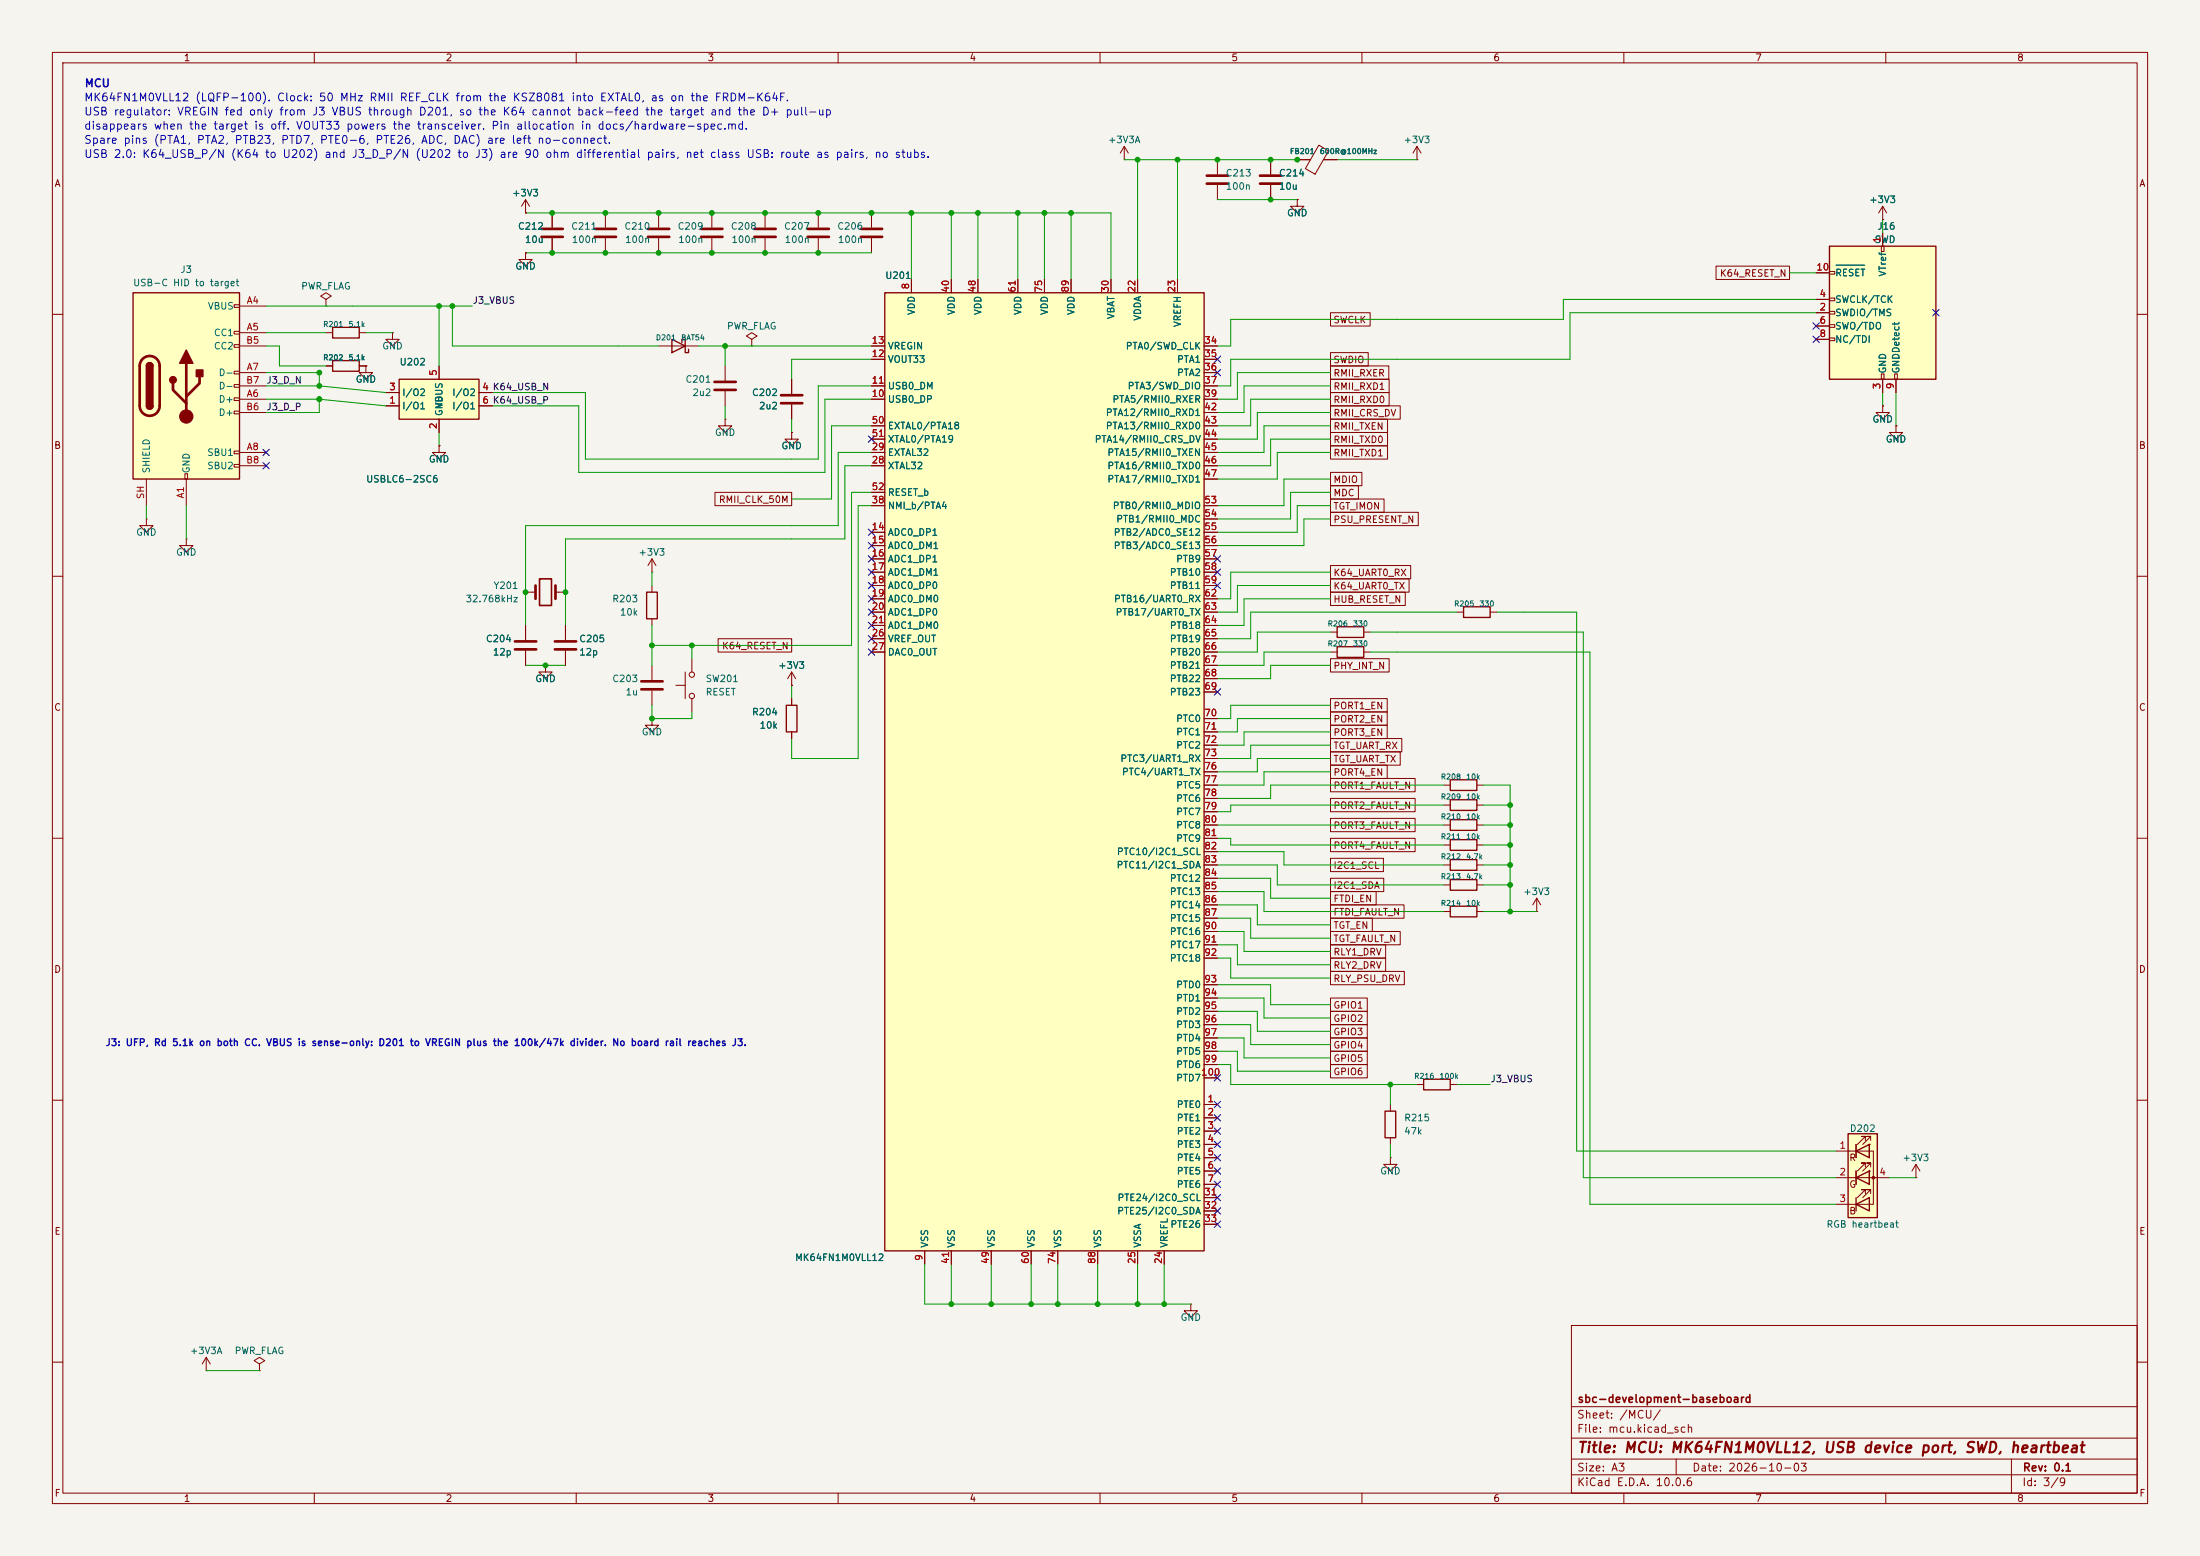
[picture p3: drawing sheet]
<svg xmlns="http://www.w3.org/2000/svg" width="420mm" height="297mm" viewBox="0 0 420 297" stroke-linecap="round" stroke-linejoin="round" font-family="sans-serif">
<path d="M0 0h420v297h-420z" fill="#f5f4ef" stroke="#f5f4ef" stroke-width=".19"/>
<g fill="none" stroke="#840000" stroke-width=".19">
<path d="M10 10h400v277h-400zM12 12h396v273h-396zM60 10v2M110 10v2M160 10v2M210 10v2M260 10v2M310 10v2M360 10v2M100.3 38.1l-.7 1.3M100.3 38.1l.8 1.3M100.3 38.1v2.5"/>
<path d="M214.6 30.5h.1M214.6 27.9l-.7 1.3M214.6 27.9l.8 1.3M214.6 27.9v2.6M100.3 40.6h.1M105.4 40.6v2.8M105.4 45.5v2.8M115.6 40.6v2.8M115.6 45.5v2.8M125.7 40.6v2.8M125.7 45.5v2.8M135.9 40.6v2.8"/>
<path d="M135.9 45.5v2.8M146 40.6v2.8M146 45.5v2.8M156.2 40.6v2.8M156.2 45.5v2.8M166.4 40.6v2.8M166.4 45.5v2.8M10 60h2M359.4 77.5v1.2h1.3l-1.3 1.3-1.3-1.3h1.3M359.4 77.5h.1M408 60h2M83.8 85.1v1.3h1.3l-1.3 1.2-1.3-1.2h1.3"/>
<path d="M83.8 85.1h.1M10 110h2M100.3 113h1.9M106 113h1.9M124.5 111.8v1.2M124.5 118.1v1.3M408 110h2M10 160h2M408 160h2M10 210h2M408 210h2M300 253h108v32h-108z"/>
<path d="M10 260h2M300 278.5h108M300 274.5h108M300 268.5h108M320 278.5v3M384 278.5v6.5M408 260h2M60 285v2M110 285v2M160 285v2M210 285v2M260 285v2"/>
<path d="M300 281.5h108M310 285v2M360 285v2"/>
</g>
<g fill="none" stroke="#840000" stroke-width=".51">
<path d="M103.4 43.7h4M103.4 45.2h4M113.5 43.7h4.1M113.5 45.2h4.1M123.7 43.7h4.1M123.7 45.2h4.1M133.9 43.7h4M133.9 45.2h4M144 43.7h4.1M144 45.2h4.1M154.2 43.7h4M154.2 45.2h4"/>
<path d="M164.3 43.7h4.1M164.3 45.2h4.1M102.2 111.8v2.5M106 111.8v2.5"/>
</g>
<path d="M123.4 113h2.1v5.1h-2.1z" fill="none" stroke="#840000" stroke-width=".25"/>
<path d="M103 110.5h2.3v5.1h-2.3z" fill="none" stroke="#840000" stroke-width=".3"/>
<path d="M349.2 47h20.4v25.4h-20.4z" fill="#ffffc2"/>
<path d="M349.2 47h20.4v25.4h-20.4z" fill="none" stroke="#840000" stroke-width=".25"/>
<g fill="none" stroke="#840000" stroke-width=".19">
<path d="M346.7 59.7h2.5M346.7 57.2h2.5M346.7 52.1h2.5M349.2 56.9h1.1v.5h-1.1zM349.2 51.8h1.1v.5h-1.1zM349.2 59.4h1.1v.5h-1.1zM359.2 47h.5v1h-.5zM359.4 44.5v2.5M346.7 62.2h2.5M346.7 64.8h2.5M349.2 62h1.1v.5h-1.1zM349.2 64.5h1.1v.5h-1.1z"/>
<path d="M359.2 71.4h.5v1h-.5zM359.4 72.4v2.5M361.7 71.4h.5v1h-.5zM361.9 72.4v2.5"/>
</g>
<path d="M350.5 50.6h5.5" fill="none" stroke="#006464" stroke-width=".19"/>
<path d="M76.2 72.4h15.2v7.6h-15.2z" fill="#ffffc2"/>
<path d="M76.2 72.4h15.2v7.6h-15.2zM128.3 64.8l2.5 1.2-2.5 1.3zM130.2 65.4v-.6h.6v2.5h.6v-.6M255.3 119.6h5v2.1h-5zM150.1 134.6h2v5.1h-2zM255.3 123.4h5v2.1h-5zM276.9 152.7h5v2h-5zM271.8 206h5.1v2h-5.1z" fill="none" stroke="#840000" stroke-width=".25"/>
<g fill="none" stroke="#840000" stroke-width=".19">
<path d="M232.4 30.5v2.8M232.4 35.3v2.8M242.6 30.5v2.8M242.6 35.3v2.8M247.6 38.1v1.3h1.3l-1.3 1.2-1.2-1.2h1.2M247.6 38.1h.1M247.6 30.5h2.6M251.8 27.7l1.8 1.1-2.5 4.4-1.9-1zM252.7 30.5h2.6M270.5 30.5h.1M270.5 27.9l-.8 1.3M270.5 27.9l.8 1.3"/>
<path d="M270.5 27.9v2.6M359.4 39.4l-.8 1.2M359.4 39.4l.8 1.2M359.4 39.4v2.5M100.3 48.3v1.2h1.3l-1.3 1.3-1.2-1.3h1.2M100.3 48.3h.1M359.4 41.9h.1M73.7 77.5h2.5M73.7 74.9h2.5M83.8 69.9v2.5M91.4 77.5h2.6M91.4 74.9h2.6"/>
<path d="M125.7 66h7.6M138.4 69.9v2.7M138.4 74.7v2.8M143.5 64.8l1-.7-1-.6-1 .6 1 .7v1.2M143.5 66h.1M151.1 72.4v2.8M151.1 77.2v2.8M27.9 99.1v1.2h1.3l-1.3 1.3-1.2-1.3h1.2M27.9 99.1h.1M83.8 80v2.6M138.4 80v1.3h1.3l-1.3 1.3-1.2-1.3h1.2M138.4 80h.1"/>
<path d="M151.1 82.6v1.2h1.3l-1.3 1.3-1.2-1.3h1.2M151.1 82.6h.1M361.9 81.3v1.3h1.3l-1.3 1.2-1.2-1.2h1.2M361.9 81.3h.1M35.6 102.9v1.2h1.2l-1.2 1.3-1.3-1.3h1.3M35.6 102.9h.1M124.5 109.2h.1M124.5 106.7l-.8 1.3M124.5 106.7l.7 1.3M124.5 106.7v2.5M104.1 127v1.3h1.3l-1.3 1.2-1.2-1.2h1.2M104.1 127h.1"/>
<path d="M124.5 137.2v1.2h1.2l-1.2 1.3-1.3-1.3h1.3M124.5 137.2h.1M124.5 127v2.8M124.5 131.8v2.8M129 130.8h1.8M130.8 128.3v5.1M132.1 125.7v2.6M132.1 133.4v2.5M151.1 130.8h.1M151.1 128.3l-.7 1.2M151.1 128.3l.8 1.2M151.1 128.3v2.5"/>
<path d="M151.1 133.4v1.2M151.1 139.7v1.3M254 124.5h1.3M254 120.7h1.3M260.3 124.5h1.3M260.3 120.7h1.3M275.6 153.7h1.3M281.9 153.7h1.3M270.5 207h1.3M276.9 207h1.2M39.4 259.1l-.8 1.2M39.4 259.1l.7 1.2"/>
<path d="M39.4 259.1v2.5M39.4 261.6h.1M49.5 260.3l1-.6-1-.6-1 .6 1 .6v1.3M49.5 261.6h.1"/>
<circle cx="132.1" cy="128.8" r=".51"/>
<circle cx="132.1" cy="132.8" r=".51"/>
</g>
<path d="M230.4 33.5h4M230.4 35.1h4M240.5 33.5h4.1M240.5 35.1h4.1M136.4 72.9h4.1M136.4 74.4h4.1M149.1 75.4h4.1M149.1 77h4.1M122.4 130h4.1M122.4 131.6h4.1" fill="none" stroke="#840000" stroke-width=".51"/>
<path d="M25.4 55.9h20.3v35.5h-20.3z" fill="#ffffc2"/>
<g fill="none" stroke="#840000" stroke-width=".19">
<path d="M44.7 58.2h1v.5h-1zM45.7 58.4h5.1M44.7 63.2h1v.6h-1zM44.7 65.8h1v.5h-1zM44.7 70.9h1v.5h-1zM44.7 73.4h1v.5h-1zM44.7 75.9h1v.6h-1zM44.7 78.5h1v.5h-1zM45.7 63.5h5.1M45.7 76.2h5.1M45.7 71.1h5.1M45.7 66h5.1"/>
<path d="M45.7 78.7h5.1M45.7 73.7h5.1M62.2 69.9h1.3M68.6 69.9h1.2M69.8 69.9v1.2h1.3l-1.3 1.3-1.2-1.3h1.2M69.8 69.9h.1M27.9 91.4v5.1M35.3 90.4h.5v1h-.5zM35.6 91.4v5.1M44.7 86.1h1v.5h-1zM44.7 88.6h1v.6h-1zM45.7 86.4h5.1"/>
<path d="M45.7 88.9h5.1M275.6 174h1.3M275.6 168.9h1.3M281.9 174h1.3M281.9 168.9h1.3M293.4 174h.1M293.4 171.5l-.8 1.2M293.4 171.5l.7 1.2M293.4 171.5v2.5M365.8 224.8h.1M365.8 222.2l-.8 1.3M365.8 222.2l.7 1.3"/>
<path d="M365.8 222.2v2.6M227.3 248.9v1.3h1.3l-1.3 1.3-1.2-1.3h1.2M227.3 248.9h.1"/>
</g>
<path d="M25.4 55.9h20.3v35.5h-20.3zM27.9 69.9a.64 .64 0 0 1 .7-.7 .64 .64 0 0 1 .6 .7M27.9 77.5a.64 .64 0 0 0 .7 .6 .64 .64 0 0 0 .6-.6M63.5 68.8h5.1v2.1h-5.1zM276.9 173h5v2h-5zM276.9 167.9h5v2h-5z" fill="none" stroke="#840000" stroke-width=".25"/>
<path d="M27.2 68.5a1.9 1.9 0 0 1 2.1-.4 1.9 1.9 0 0 1 1.2 1.8v7.6a1.91 1.91 0 0 1-1.9 1.9 1.91 1.91 0 0 1-1.9-1.9v-7.8l.1-.6zM33 73.2v1.2l2.6 2.6M35.6 69.3v10.2M38.1 71.9v1.3l-2.5 2.5" fill="none" stroke="#840000" stroke-width=".51"/>
<g fill="#840000" stroke="#840000" stroke-width=".25">
<path d="M27.9 69.9h1.3v7.6h-1.3z"/>
<path d="M28.1 69.4a.64 .64 0 0 1 .7-.1 .64 .64 0 0 1 .4 .6h-1.3z"/>
<path d="M27.9 77.5h1.3a.64 .64 0 0 1-.6 .6 .64 .64 0 0 1-.7-.6z"/>
<path d="M35.6 66.8l1.2 2.5h-2.5z"/>
<path d="M37.5 70.6h1.2v1.3h-1.2z"/>
<circle cx="33" cy="72.5" r=".63"/>
</g>
<circle cx="35.6" cy="79.5" r="1.27" fill="#840000" stroke="#840000" stroke-width=".19"/>
<path d="M352.8 216.4h5.6v16h-5.6z" fill="#ffffc2"/>
<path d="M276.9 156.5h5v2h-5zM276.9 160.3h5v2h-5zM276.9 164.1h5v2h-5zM264.4 212.1h2v5.1h-2zM352.8 216.4h5.6v16h-5.6zM354.3 219.7l2.6-1.3v2.6zM354.3 218.4v2.6M354.3 224.8l2.6-1.3v2.6zM354.3 229.9l2.6-1.3v2.5zM354.3 223.5v2.6M354.3 228.6v2.5" fill="none" stroke="#840000" stroke-width=".25"/>
<g fill="none" stroke="#840000" stroke-width=".19">
<path d="M74.9 63.5v1.3h1.3l-1.3 1.2-1.2-1.2h1.2M74.9 63.5h.1M107.9 119.4v2.8M107.9 124.2v2.8M275.6 157.5h1.3M281.9 157.5h1.3M275.6 161.3h1.3M275.6 165.1h1.3M281.9 161.3h1.3M281.9 165.1h1.3M265.4 210.8v1.3M265.4 217.2v1.2"/>
<path d="M350.5 219.7h7.1v10.2h-7.1M354.3 218.4v2.6M356.1 217.7v-.8h-.8h.8l-1.5 1.5M356.9 218.4h.1M356.9 218.4v2.6zM357.1 217.7v-.8h-.7h.7l-1.5 1.5M265.4 221v1.2h1.3l-1.3 1.3-1.2-1.3h1.2M265.4 221h.1M350.5 224.8h10.2M354.3 223.5v2.6M356.1 222.8v-.8h-.8h.8l-1.5 1.5M356.1 227.8v-.7h-.8h.8l-1.5 1.5"/>
<path d="M356.9 223.5h.1M356.9 223.5v2.6zM357.1 222.8v-.8h-.7h.7l-1.5 1.5M357.1 227.8v-.7h-.7h.7l-1.5 1.5"/>
</g>
<circle cx="357.6" cy="224.8" r=".25" fill="#840000" stroke="#840000" stroke-width=".19"/>
<path d="M105.9 122.4h4.1M105.9 124h4.1" fill="none" stroke="#840000" stroke-width=".51"/>
<path d="M168.9 55.9h61v182.9h-61z" fill="#ffffc2"/>
<path d="M168.9 55.9h61v182.9h-61zM63.5 62.5h5.1v2h-5.1zM279.4 115.8h5.1v2.1h-5.1zM276.9 148.8h5v2.1h-5z" fill="none" stroke="#840000" stroke-width=".25"/>
<g fill="none" stroke="#840000" stroke-width=".19">
<path d="M242.6 30.5v2.8M242.6 35.3v2.8M247.6 38.1h.1M247.6 30.5h2.6M252.7 30.5h2.6M62.2 57.2l1-.7-1-.6-1 .6 1 .7v1.2M62.2 58.4h.1M100.3 48.3h.1M100.3 40.6h.1M105.4 40.6v2.8M105.4 45.5v2.8M174 53.3v2.6"/>
<path d="M181.6 53.3v2.6M186.7 53.3v2.6M194.3 53.3v2.6M199.4 53.3v2.6M204.5 53.3v2.6M212.1 53.3v2.6M217.2 53.3v2.6M224.8 53.3v2.6M254 59.7h7.6v2.5h-7.6zM327.6 50.8h14v2.5h-14zM346.7 59.7h2.5M346.7 57.2h2.5"/>
<path d="M346.7 52.1h2.5M359.4 41.9h.1M359.4 44.5v2.5M62.2 63.5h1.3M62.2 69.9h1.3M68.6 63.5h1.2M68.6 69.9h1.2M69.8 69.9h.1M73.7 77.5h2.5M73.7 74.9h2.5M83.8 69.9v2.5M91.4 77.5h2.6"/>
<path d="M91.4 74.9h2.6M151.1 72.4v2.8M151.1 77.2v2.8M166.4 76.2h2.5M166.4 73.7h2.5M166.4 68.6h2.5M166.4 66h2.5M229.9 76.2h2.5M229.9 73.7h2.5M229.9 68.6h2.5M229.9 66h2.5M229.9 71.1h2.5"/>
<path d="M229.9 78.7h2.5M254 67.3h7.2v2.6h-7.2zM254 69.8h11.1v2.6h-11.1zM254 77.5h13.3v2.5h-13.3zM254 74.9h11.2v2.6h-11.2zM254 72.4h11.2v2.5h-11.2zM346.7 62.2h2.5M346.7 64.8h2.5M359.4 77.5h.1M359.4 72.4v2.5M361.9 72.4v2.5M83.8 85.1h.1"/>
<path d="M83.8 80v2.6M136.5 94h14.6v2.5h-14.6zM151.1 82.6h.1M166.4 88.9h2.5M166.4 86.4h2.5M166.4 96.5h2.5M166.4 81.3h2.5M166.4 83.8h2.5M166.4 94h2.5M229.9 88.9h2.5M229.9 86.4h2.5M229.9 96.5h2.5"/>
<path d="M229.9 81.3h2.5M229.9 83.8h2.5M229.9 91.4h2.5M229.9 99.1h2.5M254 90.2h6v2.5h-6zM254 85.1h10.9v2.5h-10.9zM254 92.7h5.3v2.6h-5.3zM254 82.5h10.9v2.6h-10.9zM254 80h10.9v2.6h-10.9zM254 97.8h16.8v2.5h-16.8zM254 95.2h10.2v2.6h-10.2zM361.9 81.3h.1"/>
<path d="M100.3 119.4v2.8M107.9 119.4v2.8M166.4 101.6h2.5M166.4 104.1h2.5M166.4 106.7h2.5M166.4 109.2h2.5M166.4 111.8h2.5M166.4 114.3h2.5M166.4 116.8h2.5M166.4 119.4h2.5M229.9 101.6h2.5M229.9 104.1h2.5"/>
<path d="M229.9 106.7h2.5M229.9 109.2h2.5M229.9 111.8h2.5M229.9 114.3h2.5M229.9 116.8h2.5M229.9 119.4h2.5M254 113h14.3v2.6h-14.3zM254 107.9h15.3v2.6h-15.3zM254 110.5h15v2.5h-15zM278.1 116.8h1.3M284.5 116.8h1.2M100.3 124.2v2.8"/>
<path d="M104.1 127h.1M107.9 124.2v2.8M137.1 121.9h14v2.6h-14zM151.1 130.8h.1M151.1 133.4v1.2M151.1 139.7v1.3M166.4 121.9h2.5M166.4 124.5h2.5M229.9 121.9h2.5M229.9 124.5h2.5M229.9 127h2.5M229.9 129.5h2.5"/>
<path d="M229.9 132.1h2.5M229.9 137.2h2.5M229.9 139.7h2.5M254 135.9h10.8v2.5h-10.8zM254 133.3h10.8v2.6h-10.8zM254 125.7h11.2v2.6h-11.2zM254 138.4h10.8v2.6h-10.8zM229.9 142.2h2.5M229.9 144.8h2.5M229.9 147.3h2.5M229.9 149.9h2.5M229.9 152.4h2.5"/>
<path d="M229.9 154.9h2.5M229.9 157.5h2.5M254 143.5h13.3v2.6h-13.3zM254 141h13.6v2.5h-13.6zM254 146h10.8v2.6h-10.8zM254 148.6h16.2v2.5h-16.2zM254 156.2h16.2v2.6h-16.2zM254 152.4h16.2v2.5h-16.2zM275.6 149.9h1.3M281.9 149.9h1.3M229.9 160h2.5M229.9 162.6h2.5"/>
<path d="M229.9 165.1h2.5M229.9 167.6h2.5M229.9 170.2h2.5M229.9 172.7h2.5M229.9 175.3h2.5M229.9 177.8h2.5M254 175.3h8v2.5h-8zM254 167.6h10.2v2.6h-10.2zM254 170.2h8.7v2.5h-8.7zM254 172.7h14v2.6h-14zM254 177.8h13.3v2.5h-13.3zM254 160h16.2v2.6h-16.2z"/>
<path d="M254 163.8h10.1v2.6h-10.1zM229.9 180.3h2.5M229.9 182.9h2.5M229.9 188h2.5M229.9 190.5h2.5M229.9 193h2.5M229.9 195.6h2.5M229.9 198.1h2.5M254 190.5h7v2.5h-7zM254 193h7v2.6h-7zM254 185.4h14.1v2.6h-14.1zM254 182.9h10.5v2.5h-10.5z"/>
<path d="M254 195.6h7v2.5h-7zM254 198.1h7v2.6h-7zM254 180.3h10.5v2.6h-10.5zM229.9 210.8h2.5M229.9 213.4h2.5M229.9 215.9h2.5M229.9 218.4h2.5M229.9 200.7h2.5M229.9 203.2h2.5M229.9 205.7h2.5M254 200.7h7v2.5h-7zM254 203.2h7v2.5h-7z"/>
<path d="M176.5 238.8v2.5M181.6 238.8v2.5M189.2 238.8v2.5M196.8 238.8v2.5M201.9 238.8v2.5M209.5 238.8v2.5M217.2 238.8v2.5M222.2 238.8v2.5M229.9 221h2.5M229.9 223.5h2.5M229.9 226.1h2.5M229.9 228.6h2.5"/>
<path d="M229.9 231.1h2.5M229.9 233.7h2.5"/>
</g>
<path d="M98.3 122.4h4.1M98.3 124h4.1" fill="none" stroke="#840000" stroke-width=".51"/>
<g fill="none" stroke="#009600" stroke-width=".19">
<path d="M214.6 30.5h33M217.2 30.5v22.8M224.8 30.5v22.8M232.4 38.1h15.2M255.3 30.5h15.2M50.8 58.4h39.4M83.8 58.4v11.5M86.4 58.4v7.6h39.3M100.3 40.6h111.8v12.7M100.3 48.3h66.1M174 40.6v12.7M181.6 40.6v12.7"/>
<path d="M186.7 40.6v12.7M194.3 40.6v12.7M199.4 40.6v12.7M204.5 40.6v12.7M341.6 52.1h5.1M346.7 57.2h-48.3v3.8h-63.5v5h-2.5M346.7 59.7h-47v8.9h-64.8v5.1h-2.5M359.4 41.9v2.6M50.8 73.7h10.2M50.8 66h2.5v3.9h8.9M50.8 76.2h10.2M50.8 71.1h10.2v2.6"/>
<path d="M50.8 63.5h11.4M61 76.2v2.5h-10.2M61 76.2l12.7 1.3M61 73.7l12.7 1.2M69.8 63.5h5.1M133.3 66h33.1M138.4 66v3.9M138.4 77.5v2.5M166.4 68.6h-15.3v3.8M166.4 73.7h-10.2v13.9h-44.4v-12.7h-17.8M166.4 76.2h-8.9v14h-47v-12.7h-16.5M254 73.7h-16.5v5h-5.1"/>
<path d="M254 71.1h-17.8v5.1h-3.8M254 78.7h-14v5.1h-7.6M254 76.2h-15.2v5.1h-6.4M359.4 74.9v2.6M361.9 74.9v6.4M27.9 96.5v2.6M35.6 96.5v6.4M83.8 82.6v2.5M151.1 80v2.6M166.4 96.5h-2.6v48.3h-12.7v-3.8M166.4 94h-3.8v29.2h-38.1M166.4 81.3h-7.7v14h-7.6"/>
<path d="M166.4 86.4h-6.4v13.9h-59.7v19.1M166.4 88.9h-5.1v14h-53.4v16.5M254 86.4h-10.2v5h-11.4M254 81.3h-12.7v5.1h-8.9M254 91.4h-8.9v5.1h-12.7M254 83.8h-11.4v5.1h-10.2M254 94h-7.6v5.1h-14M254 99.1h-5.1v5h-16.5M254 96.5h-6.4v5.1h-15.2M124.5 109.2v2.6M124.5 119.4v7.6M254 109.2h-19.1v5.1h-2.5"/>
<path d="M254 111.8h-17.8v5h-3.8M254 114.3h-16.5v5.1h-5.1M278.1 116.8h-39.3v5.1h-6.4M285.7 116.8h15.3v102.9h49.5M100.3 127h7.6M124.5 134.6v2.6h7.6v-1.3M132.1 123.2v2.5M151.1 130.8v2.6M254 124.5h-12.7v2.5h-8.9M254 134.6h-19.1v2.6h-2.5M254 137.2h-17.8v2.5h-3.8M254 120.7h-14v3.8h-7.6"/>
<path d="M254 127h-11.4v2.5h-10.2M254 139.7h-16.5v2.5h-5.1M261.6 120.7h40.7v104.1h48.2M261.6 124.5h41.9v105.4h47M232.4 157.5h43.2M254 147.3h-12.7v2.6h-8.9M254 144.8h-14v2.5h-7.6M254 142.2h-15.2v2.6h-6.4M275.6 149.9h-33v2.5h-10.2M275.6 153.7h-40.7v1.2h-2.5M283.2 157.5h5.1M283.2 153.7h5.1"/>
<path d="M283.2 149.9h5.1v24.1M232.4 162.6h12.7v2.5h30.5M232.4 165.1h11.4v3.8h31.8M232.4 170.2h8.9v3.8h34.3M232.4 160h2.5v1.3h40.7M232.4 175.3h6.4v3.8h15.2M232.4 172.7h7.6v3.8h14M232.4 167.6h10.2v3.9h11.4M232.4 177.8h5.1v3.8h16.5M283.2 165.1h5.1M283.2 161.3h5.1M283.2 174h10.2"/>
<path d="M283.2 168.9h5.1M232.4 190.5h8.9v3.8h12.7M232.4 182.9h2.5v3.8h19.1M232.4 180.3h3.8v3.9h17.8M232.4 193h7.6v3.9h14M232.4 188h10.2v3.8h11.4M232.4 195.6h6.4v3.8h15.2M232.4 198.1h5.1v3.8h16.5M232.4 203.2h2.5v3.8h35.6M232.4 200.7h3.8v3.8h17.8M265.4 207v3.8M265.4 218.4v2.6"/>
<path d="M278.1 207h6.4M360.7 224.8h5.1M176.5 241.3v7.6h50.8M181.6 241.3v7.6M189.2 241.3v7.6M196.8 241.3v7.6M201.9 241.3v7.6M209.5 241.3v7.6M217.2 241.3v7.6M222.2 241.3v7.6M39.4 261.6h10.1"/>
</g>
<g fill="none" stroke="#000084" stroke-width=".19">
<path d="M369 59.1l1.2 1.2M370.2 59.1l-1.2 1.2M231.8 68l1.2 1.2M231.8 70.5l1.2 1.2M233 68l-1.2 1.2M233 70.5l-1.2 1.2M346.1 61.6l1.2 1.2M346.1 64.2l1.2 1.2M347.3 61.6l-1.2 1.2M347.3 64.2l-1.2 1.2M50.2 85.8l1.2 1.2M50.2 88.3l1.2 1.2"/>
<path d="M51.4 85.8l-1.2 1.2M51.4 88.3l-1.2 1.2M165.8 83.2l1.2 1.2M167 83.2l-1.2 1.2M165.8 101l1.2 1.2M165.8 118.8l1.2 1.2M165.8 106.1l1.2 1.2M165.8 103.5l1.2 1.2M165.8 111.2l1.2 1.2M165.8 113.7l1.2 1.2M165.8 116.2l1.2 1.2M165.8 108.6l1.2 1.2"/>
<path d="M167 101l-1.2 1.2M167 118.8l-1.2 1.2M167 106.1l-1.2 1.2M167 103.5l-1.2 1.2M167 111.2l-1.2 1.2M167 113.7l-1.2 1.2M167 116.2l-1.2 1.2M167 108.6l-1.2 1.2M231.8 111.2l1.2 1.2M231.8 108.6l1.2 1.2M231.8 106.1l1.2 1.2M233 111.2l-1.2 1.2"/>
<path d="M233 108.6l-1.2 1.2M233 106.1l-1.2 1.2M165.8 123.9l1.2 1.2M165.8 121.3l1.2 1.2M167 123.9l-1.2 1.2M167 121.3l-1.2 1.2M231.8 131.5l1.2 1.2M233 131.5l-1.2 1.2M231.8 205.1l1.2 1.2M231.8 217.8l1.2 1.2M231.8 215.3l1.2 1.2M231.8 212.8l1.2 1.2"/>
<path d="M231.8 210.2l1.2 1.2M233 205.1l-1.2 1.2M233 217.8l-1.2 1.2M233 215.3l-1.2 1.2M233 212.8l-1.2 1.2M233 210.2l-1.2 1.2M231.8 222.9l1.2 1.2M231.8 220.4l1.2 1.2M231.8 230.5l1.2 1.2M231.8 228l1.2 1.2M231.8 233.1l1.2 1.2M231.8 225.5l1.2 1.2"/>
<path d="M233 222.9l-1.2 1.2M233 220.4l-1.2 1.2M233 230.5l-1.2 1.2M233 228l-1.2 1.2M233 233.1l-1.2 1.2M233 225.5l-1.2 1.2"/>
</g>
<path d="M350.5 50.6h5.5" fill="none" stroke="#006464" stroke-width=".19"/>
<g fill="#009600" stroke="#009600" stroke-width=".19">
<circle cx="83.8" cy="58.4" r=".46"/>
<circle cx="166.4" cy="40.6" r=".46"/>
<circle cx="156.2" cy="40.6" r=".46"/>
<circle cx="146" cy="40.6" r=".46"/>
<circle cx="86.4" cy="58.4" r=".46"/>
<circle cx="138.4" cy="66" r=".46"/>
<circle cx="61" cy="73.7" r=".46"/>
<circle cx="61" cy="71.1" r=".46"/>
<circle cx="61" cy="76.2" r=".46"/>
<circle cx="104.1" cy="127" r=".46"/>
<circle cx="132.1" cy="123.2" r=".46"/>
<circle cx="100.3" cy="113" r=".46"/>
<circle cx="107.9" cy="113" r=".46"/>
<circle cx="124.5" cy="123.2" r=".46"/>
<circle cx="124.5" cy="137.2" r=".46"/>
<circle cx="105.4" cy="48.3" r=".46"/>
<circle cx="115.6" cy="48.3" r=".46"/>
<circle cx="125.7" cy="40.6" r=".46"/>
<circle cx="125.7" cy="48.3" r=".46"/>
<circle cx="115.6" cy="40.6" r=".46"/>
<circle cx="105.4" cy="40.6" r=".46"/>
<circle cx="135.9" cy="40.6" r=".46"/>
<circle cx="135.9" cy="48.3" r=".46"/>
<circle cx="146" cy="48.3" r=".46"/>
<circle cx="156.2" cy="48.3" r=".46"/>
<circle cx="199.4" cy="40.6" r=".46"/>
<circle cx="204.5" cy="40.6" r=".46"/>
<circle cx="194.3" cy="40.6" r=".46"/>
<circle cx="174" cy="40.6" r=".46"/>
<circle cx="181.6" cy="40.6" r=".46"/>
<circle cx="186.7" cy="40.6" r=".46"/>
<circle cx="217.2" cy="30.5" r=".46"/>
<circle cx="181.6" cy="248.9" r=".46"/>
<circle cx="189.2" cy="248.9" r=".46"/>
<circle cx="196.8" cy="248.9" r=".46"/>
<circle cx="201.9" cy="248.9" r=".46"/>
<circle cx="209.5" cy="248.9" r=".46"/>
<circle cx="217.2" cy="248.9" r=".46"/>
<circle cx="222.2" cy="248.9" r=".46"/>
<circle cx="288.3" cy="168.9" r=".46"/>
<circle cx="288.3" cy="174" r=".46"/>
<circle cx="265.4" cy="207" r=".46"/>
<circle cx="242.6" cy="38.1" r=".46"/>
<circle cx="247.6" cy="30.5" r=".46"/>
<circle cx="232.4" cy="30.5" r=".46"/>
<circle cx="242.6" cy="30.5" r=".46"/>
<circle cx="224.8" cy="30.5" r=".46"/>
<circle cx="288.3" cy="153.7" r=".46"/>
<circle cx="288.3" cy="157.5" r=".46"/>
<circle cx="288.3" cy="161.3" r=".46"/>
<circle cx="288.3" cy="165.1" r=".46"/>
</g>
<text font-size="2" fill="#840000" x="301" y="277.8">Title: MCU: MK64FN1M0VLL12, USB device port, SWD, heartbeat</text>
<g font-size="1.5" fill="#0000c2">
<text x="16" y="17">MCU</text>
<text x="16" y="22.4">USB regulator: VREGIN fed only from J3 VBUS through D201, so the K64 cannot back-feed the target and the D+ pull-up</text>
<text x="16" y="19.7">MK64FN1M0VLL12 (LQFP-100). Clock: 50 MHz RMII REF_CLK from the KSZ8081 into EXTAL0, as on the FRDM-K64F.</text>
<text x="16" y="27.8">Spare pins (PTA1, PTA2, PTB23, PTD7, PTE0-6, PTE26, ADC, DAC) are left no-connect.</text>
<text x="16" y="25.1">disappears when the target is off. VOUT33 powers the transceiver. Pin allocation in docs/hardware-spec.md.</text>
<text x="16" y="30.5">USB 2.0: K64_USB_P/N (K64 to U202) and J3_D_P/N (U202 to J3) are 90 ohm differential pairs, net class USB: route as pairs, no stubs.</text>
</g>
<g font-size="1.5" fill="#840000">
<text x="301" y="268.1">sbc-development-baseboard</text>
<text x="300.9" y="273.8">File: mcu.kicad_sch</text>
<text x="300.9" y="271.1">Sheet: /MCU/</text>
<text x="300.9" y="281.2">Size: A3</text>
<text x="322.9" y="281.2">Date: 2026-10-03</text>
<text x="386" y="281.2">Rev: 0.1</text>
<text x="300.9" y="284">KiCad E.D.A. 10.0.6</text>
<text x="385.9" y="284">Id: 3/9</text>
</g>
<g font-size="1.3" fill="#840000">
<text x="35" y="12">1</text>
<text x="85" y="12">2</text>
<text x="135" y="12">3</text>
<text x="185" y="12">4</text>
<text x="235" y="12">5</text>
<text x="285" y="12">6</text>
<text x="335" y="12">7</text>
<text x="385" y="12">8</text>
<text x="10.3" y="36">A</text>
<text x="408.3" y="36">A</text>
<text x="328.2" y="53.1">K64_RESET_N</text>
<text x="254.4" y="62">SWCLK</text>
<text x="254.4" y="69.6">SWDIO</text>
<text x="254.4" y="72.2">RMII_RXER</text>
<text x="254.4" y="77.3">RMII_RXD0</text>
<text x="254.4" y="74.7">RMII_RXD1</text>
<text x="254.4" y="79.8">RMII_CRS_DV</text>
<text x="254.4" y="82.3">RMII_TXEN</text>
<text x="10.2" y="86">B</text>
<text x="254.4" y="87.4">RMII_TXD1</text>
<text x="254.4" y="84.9">RMII_TXD0</text>
<text x="408.2" y="86">B</text>
<text x="254.4" y="92.5">MDIO</text>
<text x="254.4" y="95">MDC</text>
<text x="137.1" y="96.3">RMII_CLK_50M</text>
<text x="254.4" y="100.1">PSU_PRESENT_N</text>
<text x="254.4" y="97.6">TGT_IMON</text>
<text x="254.4" y="110.3">K64_UART0_RX</text>
<text x="254.4" y="112.8">K64_UART0_TX</text>
<text x="254.4" y="115.4">HUB_RESET_N</text>
<text x="137.7" y="124.2">K64_RESET_N</text>
<text x="254.4" y="128.1">PHY_INT_N</text>
<text x="10.2" y="136">C</text>
<text x="254.4" y="135.7">PORT1_EN</text>
<text x="408.2" y="136">C</text>
<text x="254.4" y="138.2">PORT2_EN</text>
<text x="254.4" y="140.8">PORT3_EN</text>
<text x="254.4" y="143.3">TGT_UART_RX</text>
<text x="254.4" y="145.8">TGT_UART_TX</text>
<text x="254.4" y="148.4">PORT4_EN</text>
<text x="254.4" y="150.9">PORT1_FAULT_N</text>
<text x="254.4" y="154.7">PORT2_FAULT_N</text>
<text x="254.4" y="158.5">PORT3_FAULT_N</text>
<text x="254.4" y="162.3">PORT4_FAULT_N</text>
<text x="254.4" y="166.2">I2C1_SCL</text>
<text x="254.4" y="170">I2C1_SDA</text>
<text x="254.4" y="172.5">FTDI_EN</text>
<text x="254.4" y="177.6">TGT_EN</text>
<text x="254.4" y="175">FTDI_FAULT_N</text>
<text x="10.2" y="186">D</text>
<text x="254.4" y="185.2">RLY2_DRV</text>
<text x="254.4" y="180.1">TGT_FAULT_N</text>
<text x="254.4" y="182.7">RLY1_DRV</text>
<text x="408.2" y="186">D</text>
<text x="254.4" y="187.7">RLY_PSU_DRV</text>
<text x="254.4" y="192.8">GPIO1</text>
<text x="254.4" y="195.4">GPIO2</text>
<text x="254.4" y="197.9">GPIO3</text>
<text x="254.4" y="200.4">GPIO4</text>
<text x="254.4" y="203">GPIO5</text>
<text x="254.4" y="205.5">GPIO6</text>
<text x="352.9" y="221.9">R</text>
<text x="352.9" y="227">G</text>
<text x="352.9" y="232.1">B</text>
<text x="10.3" y="236">E</text>
<text x="408.3" y="236">E</text>
<text x="10.3" y="286">F</text>
<text x="35" y="287">1</text>
<text x="85" y="287">2</text>
<text x="135" y="287">3</text>
<text x="185" y="287">4</text>
<text x="235" y="287">5</text>
<text x="285" y="287">6</text>
<text x="335" y="287">7</text>
<text x="385" y="287">8</text>
<text x="408.3" y="286">F</text>
</g>
<g font-size="1.3" fill="#006464">
<text x="211.4" y="27.6">+3V3A</text>
<text x="267.8" y="27.6">+3V3</text>
<text x="233.9" y="34">C213</text>
<text x="244.1" y="34">C214</text>
<text x="97.7" y="37.8">+3V3</text>
<text x="233.9" y="36.5">100n</text>
<text x="244.1" y="36.5">10u</text>
<text x="245.6" y="41.6">GND</text>
<text x="356.7" y="39.1">+3V3</text>
<text x="98.8" y="44.1">C212</text>
<text x="100.1" y="46.7">10u</text>
<text x="108.9" y="44.1">C211</text>
<text x="109.1" y="46.7">100n</text>
<text x="119.1" y="44.1">C210</text>
<text x="119.2" y="46.7">100n</text>
<text x="129.3" y="44.1">C209</text>
<text x="129.4" y="46.7">100n</text>
<text x="139.4" y="44.1">C208</text>
<text x="139.5" y="46.7">100n</text>
<text x="149.6" y="44.1">C207</text>
<text x="149.7" y="46.7">100n</text>
<text x="159.7" y="44.1">C206</text>
<text x="159.9" y="46.7">100n</text>
<text x="357.8" y="46.7">SWD</text>
<text x="358.3" y="44.1">J16</text>
<text x="34.3" y="52.4">J3</text>
<text x="98.3" y="51.8">GND</text>
<text x="168.9" y="53.5">U201</text>
<text x="350.2" y="53">RESET</text>
<text x="360.4" y="52.9" transform="rotate(-90 360.4 52.9)">VTref</text>
<text x="25.3" y="54.9">USB-C HID to target</text>
<text x="39.6" y="59.4">VBUS</text>
<text x="57.4" y="55.6">PWR_FLAG</text>
<text x="350.2" y="58.1">SWCLK/TCK</text>
<text x="40.7" y="64.5">CC1</text>
<text x="138.7" y="63.2">PWR_FLAG</text>
<text x="175" y="60.2" transform="rotate(-90 175 60.2)">VDD</text>
<text x="182.6" y="60.2" transform="rotate(-90 182.6 60.2)">VDD</text>
<text x="187.7" y="60.2" transform="rotate(-90 187.7 60.2)">VDD</text>
<text x="195.3" y="60.2" transform="rotate(-90 195.3 60.2)">VDD</text>
<text x="200.4" y="60.2" transform="rotate(-90 200.4 60.2)">VDD</text>
<text x="205.4" y="60.2" transform="rotate(-90 205.4 60.2)">VDD</text>
<text x="213.1" y="61" transform="rotate(-90 213.1 61)">VBAT</text>
<text x="218.1" y="61.3" transform="rotate(-90 218.1 61.3)">VDDA</text>
<text x="225.8" y="62.5" transform="rotate(-90 225.8 62.5)">VREFH</text>
<text x="350.2" y="60.7">SWDIO/TMS</text>
<text x="350.2" y="63.2">SWO/TDO</text>
<text x="350.2" y="65.7">NC/TDI</text>
<text x="40.7" y="67">CC2</text>
<text x="72.9" y="67">GND</text>
<text x="76.2" y="70.1">U202</text>
<text x="169.4" y="69.5">VOUT33</text>
<text x="169.4" y="67">VREGIN</text>
<text x="214.8" y="67">PTA0/SWD_CLK</text>
<text x="224.6" y="69.5">PTA1</text>
<text x="360.4" y="71.4" transform="rotate(-90 360.4 71.4)">GND</text>
<text x="362.9" y="71.4" transform="rotate(-90 362.9 71.4)">GNDDetect</text>
<text x="41.6" y="77.2">D+</text>
<text x="41.6" y="72.1">D-</text>
<text x="41.6" y="74.6">D-</text>
<text x="67.8" y="73.4">GND</text>
<text x="76.7" y="75.9">I/O2</text>
<text x="86.2" y="75.9">I/O2</text>
<text x="130.8" y="73.4">C201</text>
<text x="132.1" y="75.9">2u2</text>
<text x="143.5" y="75.9">C202</text>
<text x="169.4" y="77.2">USB0_DP</text>
<text x="169.4" y="74.6">USB0_DM</text>
<text x="212.3" y="77.2">PTA5/RMII0_RXER</text>
<text x="215.2" y="74.6">PTA3/SWD_DIO</text>
<text x="224.6" y="72.1">PTA2</text>
<text x="41.6" y="79.7">D+</text>
<text x="76.7" y="78.4">I/O1</text>
<text x="84.8" y="79.5" transform="rotate(-90 84.8 79.5)">GND</text>
<text x="84.8" y="78" transform="rotate(-90 84.8 78)">VBUS</text>
<text x="86.2" y="78.4">I/O1</text>
<text x="136.4" y="83.5">GND</text>
<text x="144.8" y="78.4">2u2</text>
<text x="169.4" y="82.2">EXTAL0/PTA18</text>
<text x="211" y="79.7">PTA12/RMII0_RXD1</text>
<text x="211" y="82.2">PTA13/RMII0_RXD0</text>
<text x="357.3" y="81">GND</text>
<text x="39.5" y="87.3">SBU1</text>
<text x="39.5" y="89.9">SBU2</text>
<text x="81.8" y="88.6">GND</text>
<text x="149.1" y="86.1">GND</text>
<text x="169.4" y="89.9">XTAL32</text>
<text x="169.4" y="87.3">EXTAL32</text>
<text x="169.4" y="84.8">XTAL0/PTA19</text>
<text x="208.9" y="84.8">PTA14/RMII0_CRS_DV</text>
<text x="211.3" y="87.3">PTA15/RMII0_TXEN</text>
<text x="211.3" y="89.9">PTA16/RMII0_TXD0</text>
<text x="359.9" y="84.8">GND</text>
<text x="28.9" y="90.5" transform="rotate(-90 28.9 90.5)">SHIELD</text>
<text x="36.5" y="90.5" transform="rotate(-90 36.5 90.5)">GND</text>
<text x="69.8" y="92.4">USBLC6-2SC6</text>
<text x="169.4" y="94.9">RESET_b</text>
<text x="211.3" y="92.4">PTA17/RMII0_TXD1</text>
<text x="169.4" y="97.5">NMI_b/PTA4</text>
<text x="212.3" y="97.5">PTB0/RMII0_MDIO</text>
<text x="213" y="100">PTB1/RMII0_MDC</text>
<text x="25.9" y="102.6">GND</text>
<text x="33.5" y="106.4">GND</text>
<text x="121.8" y="106.4">+3V3</text>
<text x="169.4" y="102.6">ADC0_DP1</text>
<text x="169.4" y="105.1">ADC0_DM1</text>
<text x="169.4" y="107.6">ADC1_DP1</text>
<text x="212.5" y="102.6">PTB2/ADC0_SE12</text>
<text x="212.5" y="105.1">PTB3/ADC0_SE13</text>
<text x="224.4" y="107.6">PTB9</text>
<text x="94.1" y="112.7">Y201</text>
<text x="169.4" y="110.2">ADC1_DM1</text>
<text x="169.4" y="112.7">ADC0_DP0</text>
<text x="223.2" y="110.2">PTB10</text>
<text x="223.2" y="112.7">PTB11</text>
<text x="88.8" y="115.3">32.768kHz</text>
<text x="116.8" y="115.3">R203</text>
<text x="118.2" y="117.8">10k</text>
<text x="169.4" y="115.3">ADC0_DM0</text>
<text x="169.4" y="117.8">ADC1_DP0</text>
<text x="212.6" y="115.3">PTB16/UART0_RX</text>
<text x="212.9" y="117.8">PTB17/UART0_TX</text>
<text x="92.7" y="122.9">C204</text>
<text x="94" y="125.4">12p</text>
<text x="110.5" y="122.9">C205</text>
<text x="110.5" y="125.4">12p</text>
<text x="169.4" y="120.3">ADC1_DM0</text>
<text x="169.4" y="122.9">VREF_OUT</text>
<text x="169.4" y="125.4">DAC0_OUT</text>
<text x="223.2" y="120.3">PTB18</text>
<text x="223.2" y="122.9">PTB19</text>
<text x="223.2" y="125.4">PTB20</text>
<text x="102.1" y="130.5">GND</text>
<text x="116.8" y="130.5">C203</text>
<text x="134.6" y="130.5">SW201</text>
<text x="148.5" y="128">+3V3</text>
<text x="223.2" y="128">PTB21</text>
<text x="223.2" y="130.5">PTB22</text>
<text x="119.3" y="133">1u</text>
<text x="134.6" y="133">RESET</text>
<text x="143.5" y="136.9">R204</text>
<text x="223.2" y="133">PTB23</text>
<text x="122.4" y="140.7">GND</text>
<text x="144.9" y="139.4">10k</text>
<text x="224.4" y="138.1">PTC0</text>
<text x="224.4" y="140.7">PTC1</text>
<text x="224.4" y="143.2">PTC2</text>
<text x="213.8" y="145.7">PTC3/UART1_RX</text>
<text x="214.1" y="148.3">PTC4/UART1_TX</text>
<text x="224.4" y="150.8">PTC5</text>
<text x="224.4" y="153.4">PTC6</text>
<text x="224.4" y="155.9">PTC7</text>
<text x="224.4" y="158.4">PTC8</text>
<text x="224.4" y="161">PTC9</text>
<text x="213" y="166.1">PTC11/I2C1_SDA</text>
<text x="213.1" y="163.5">PTC10/I2C1_SCL</text>
<text x="223.2" y="168.6">PTC12</text>
<text x="223.2" y="171.1">PTC13</text>
<text x="223.2" y="173.7">PTC14</text>
<text x="290.7" y="171.1">+3V3</text>
<text x="223.2" y="176.2">PTC15</text>
<text x="223.2" y="178.8">PTC16</text>
<text x="223.2" y="181.3">PTC17</text>
<text x="223.2" y="183.8">PTC18</text>
<text x="224.4" y="188.9">PTD0</text>
<text x="224.4" y="191.5">PTD1</text>
<text x="224.4" y="194">PTD2</text>
<text x="224.4" y="196.5">PTD3</text>
<text x="224.4" y="199.1">PTD4</text>
<text x="224.4" y="201.6">PTD5</text>
<text x="224.4" y="204.2">PTD6</text>
<text x="224.4" y="206.7">PTD7</text>
<text x="224.5" y="211.8">PTE0</text>
<text x="224.5" y="214.3">PTE1</text>
<text x="268" y="214.3">R215</text>
<text x="224.5" y="216.9">PTE2</text>
<text x="224.5" y="219.4">PTE3</text>
<text x="224.5" y="221.9">PTE4</text>
<text x="268" y="216.9">47k</text>
<text x="353" y="216.4">D202</text>
<text x="363.1" y="221.9">+3V3</text>
<text x="224.5" y="224.5">PTE5</text>
<text x="224.5" y="227">PTE6</text>
<text x="263.4" y="224.5">GND</text>
<text x="213.2" y="232.1">PTE25/I2C0_SDA</text>
<text x="213.2" y="229.6">PTE24/I2C0_SCL</text>
<text x="177.5" y="238.3" transform="rotate(-90 177.5 238.3)">VSS</text>
<text x="182.6" y="238.3" transform="rotate(-90 182.6 238.3)">VSS</text>
<text x="190.2" y="238.3" transform="rotate(-90 190.2 238.3)">VSS</text>
<text x="197.8" y="238.3" transform="rotate(-90 197.8 238.3)">VSS</text>
<text x="202.9" y="238.3" transform="rotate(-90 202.9 238.3)">VSS</text>
<text x="210.5" y="238.3" transform="rotate(-90 210.5 238.3)">VSS</text>
<text x="218.1" y="238.3" transform="rotate(-90 218.1 238.3)">VSSA</text>
<text x="223.2" y="238.3" transform="rotate(-90 223.2 238.3)">VREFL</text>
<text x="223.3" y="234.6">PTE26</text>
<text x="348.6" y="234.6">RGB heartbeat</text>
<text x="151.7" y="241">MK64FN1M0VLL12</text>
<text x="225.3" y="252.4">GND</text>
<text x="36.2" y="258.8">+3V3A</text>
<text x="44.7" y="258.8">PWR_FLAG</text>
</g>
<g font-size="1.3" fill="#a90000">
<text x="359.3" y="46.5" transform="rotate(-90 359.3 46.5)">1</text>
<text x="346.6" y="51.9">10</text>
<text x="47" y="58.3">A4</text>
<text x="173.9" y="55.3" transform="rotate(-90 173.9 55.3)">8</text>
<text x="181.5" y="55.9" transform="rotate(-90 181.5 55.9)">40</text>
<text x="186.6" y="55.9" transform="rotate(-90 186.6 55.9)">48</text>
<text x="194.2" y="55.9" transform="rotate(-90 194.2 55.9)">61</text>
<text x="199.3" y="55.9" transform="rotate(-90 199.3 55.9)">75</text>
<text x="204.3" y="55.9" transform="rotate(-90 204.3 55.9)">89</text>
<text x="212" y="55.9" transform="rotate(-90 212 55.9)">30</text>
<text x="217" y="55.9" transform="rotate(-90 217 55.9)">22</text>
<text x="224.7" y="55.9" transform="rotate(-90 224.7 55.9)">23</text>
<text x="347.2" y="59.6">2</text>
<text x="347.2" y="57">4</text>
<text x="46.9" y="65.9">B5</text>
<text x="47" y="63.4">A5</text>
<text x="166.3" y="65.9">13</text>
<text x="229.8" y="65.9">34</text>
<text x="347.2" y="62.1">6</text>
<text x="347.2" y="64.6">8</text>
<text x="47" y="71">A7</text>
<text x="83.7" y="71.9" transform="rotate(-90 83.7 71.9)">5</text>
<text x="166.3" y="68.4">12</text>
<text x="229.8" y="68.4">35</text>
<text x="229.8" y="71">36</text>
<text x="46.9" y="73.5">B7</text>
<text x="47" y="76.1">A6</text>
<text x="74.2" y="77.3">1</text>
<text x="74.2" y="74.8">3</text>
<text x="92" y="74.8">4 K64_USB_N</text>
<text x="92" y="77.3">6 K64_USB_P</text>
<text x="92" y="74.8">4</text>
<text x="92" y="77.3">6</text>
<text x="166.3" y="76.1">10</text>
<text x="166.3" y="73.5">11</text>
<text x="229.8" y="73.5">37</text>
<text x="229.8" y="76.1">39</text>
<text x="359.3" y="74.4" transform="rotate(-90 359.3 74.4)">3</text>
<text x="361.8" y="74.4" transform="rotate(-90 361.8 74.4)">9</text>
<text x="46.9" y="78.6">B6</text>
<text x="83.7" y="82" transform="rotate(-90 83.7 82)">2</text>
<text x="166.3" y="81.1">50</text>
<text x="166.3" y="83.7">51</text>
<text x="229.8" y="78.6">42</text>
<text x="229.8" y="81.1">43</text>
<text x="229.8" y="83.7">44</text>
<text x="46.9" y="88.8">B8</text>
<text x="47" y="86.2">A8</text>
<text x="166.3" y="88.8">28</text>
<text x="166.3" y="86.2">29</text>
<text x="229.8" y="86.2">45</text>
<text x="229.8" y="88.8">46</text>
<text x="27.8" y="95.4" transform="rotate(-90 27.8 95.4)">SH</text>
<text x="35.4" y="95.3" transform="rotate(-90 35.4 95.3)">A1</text>
<text x="166.3" y="93.8">52</text>
<text x="229.8" y="91.3">47</text>
<text x="166.3" y="101.5">14</text>
<text x="166.3" y="96.4">38</text>
<text x="229.8" y="96.4">53</text>
<text x="229.8" y="98.9">54</text>
<text x="229.8" y="101.5">55</text>
<text x="166.3" y="104">15</text>
<text x="166.3" y="106.5">16</text>
<text x="229.8" y="104">56</text>
<text x="229.8" y="106.5">57</text>
<text x="166.3" y="109.1">17</text>
<text x="166.3" y="111.6">18</text>
<text x="229.8" y="109.1">58</text>
<text x="229.8" y="111.6">59</text>
<text x="166.3" y="114.2">19</text>
<text x="166.3" y="116.7">20</text>
<text x="166.3" y="119.2">21</text>
<text x="229.8" y="114.2">62</text>
<text x="229.8" y="116.7">63</text>
<text x="229.8" y="119.2">64</text>
<text x="166.3" y="121.8">26</text>
<text x="166.3" y="124.3">27</text>
<text x="229.8" y="121.8">65</text>
<text x="229.8" y="124.3">66</text>
<text x="229.8" y="126.9">67</text>
<text x="229.8" y="129.4">68</text>
<text x="229.8" y="131.9">69</text>
<text x="229.8" y="137">70</text>
<text x="229.8" y="139.6">71</text>
<text x="229.8" y="142.1">72</text>
<text x="229.8" y="144.6">73</text>
<text x="229.8" y="147.2">76</text>
<text x="229.8" y="149.7">77</text>
<text x="229.8" y="152.3">78</text>
<text x="229.8" y="154.8">79</text>
<text x="229.8" y="157.3">80</text>
<text x="229.8" y="159.9">81</text>
<text x="229.8" y="162.4">82</text>
<text x="229.8" y="165">83</text>
<text x="229.8" y="167.5">84</text>
<text x="229.8" y="170">85</text>
<text x="229.8" y="172.6">86</text>
<text x="229.8" y="175.1">87</text>
<text x="229.8" y="177.7">90</text>
<text x="229.8" y="180.2">91</text>
<text x="229.8" y="182.7">92</text>
<text x="229.8" y="187.8">93</text>
<text x="229.8" y="190.4">94</text>
<text x="229.8" y="192.9">95</text>
<text x="229.8" y="195.4">96</text>
<text x="229.8" y="198">97</text>
<text x="229.8" y="200.5">98</text>
<text x="229.8" y="203.1">99</text>
<text x="229.2" y="205.6">100</text>
<text x="230.4" y="210.7">1</text>
<text x="230.4" y="213.2">2</text>
<text x="230.4" y="215.8">3</text>
<text x="230.4" y="218.3">4</text>
<text x="230.4" y="220.8">5</text>
<text x="351.1" y="219.6">1</text>
<text x="230.4" y="223.4">6</text>
<text x="230.4" y="225.9">7</text>
<text x="351.1" y="224.7">2</text>
<text x="358.7" y="224.7">4</text>
<text x="229.8" y="228.5">31</text>
<text x="229.8" y="231">32</text>
<text x="229.8" y="233.5">33</text>
<text x="351.1" y="229.7">3</text>
<text x="176.4" y="240.8" transform="rotate(-90 176.4 240.8)">9</text>
<text x="181.5" y="241.4" transform="rotate(-90 181.5 241.4)">41</text>
<text x="189.1" y="241.4" transform="rotate(-90 189.1 241.4)">49</text>
<text x="196.7" y="241.4" transform="rotate(-90 196.7 241.4)">60</text>
<text x="201.8" y="241.4" transform="rotate(-90 201.8 241.4)">74</text>
<text x="209.4" y="241.4" transform="rotate(-90 209.4 241.4)">88</text>
<text x="217" y="241.4" transform="rotate(-90 217 241.4)">25</text>
<text x="222.1" y="241.4" transform="rotate(-90 222.1 241.4)">24</text>
</g>
<g font-size="1.3" fill="#0f0f0f">
<text x="90.1" y="58.3">J3_VBUS</text>
<text x="50.8" y="73.5">J3_D_N</text>
<text x="50.8" y="78.6">J3_D_P</text>
<text x="284.5" y="206.9">J3_VBUS</text>
</g>
<text font-size="1.3" fill="#0000c2" x="20" y="200">J3: UFP, Rd 5.1k on both CC. VBUS is sense-only: D201 to VREGIN plus the 100k/47k divider. No board rail reaches J3.</text>
<g font-size="1" fill="#006464">
<text x="246.2" y="29.6">FB201</text>
<text x="251.8" y="29.6">600R@100MHz</text>
<text x="61.6" y="62.7">R201</text>
<text x="66.4" y="62.7">5.1k</text>
<text x="125.1" y="65.2">D201</text>
<text x="129.9" y="65.2">BAT54</text>
<text x="61.6" y="69">R202</text>
<text x="66.4" y="69">5.1k</text>
<text x="253.4" y="119.8">R206</text>
<text x="258.2" y="119.8">330</text>
<text x="277.5" y="116">R205</text>
<text x="282.3" y="116">330</text>
<text x="253.4" y="123.6">R207</text>
<text x="258.2" y="123.6">330</text>
<text x="275" y="149">R208</text>
<text x="279.8" y="149">10k</text>
<text x="275" y="152.8">R209</text>
<text x="279.8" y="152.8">10k</text>
<text x="275" y="160.4">R211</text>
<text x="275" y="156.6">R210</text>
<text x="279.8" y="160.4">10k</text>
<text x="279.8" y="156.6">10k</text>
<text x="275" y="164.3">R212</text>
<text x="279.8" y="164.3">4.7k</text>
<text x="275" y="173.1">R214</text>
<text x="275" y="168.1">R213</text>
<text x="279.8" y="173.1">10k</text>
<text x="279.8" y="168.1">4.7k</text>
<text x="269.9" y="206.2">R216</text>
<text x="274.7" y="206.2">100k</text>
</g>
</svg>
